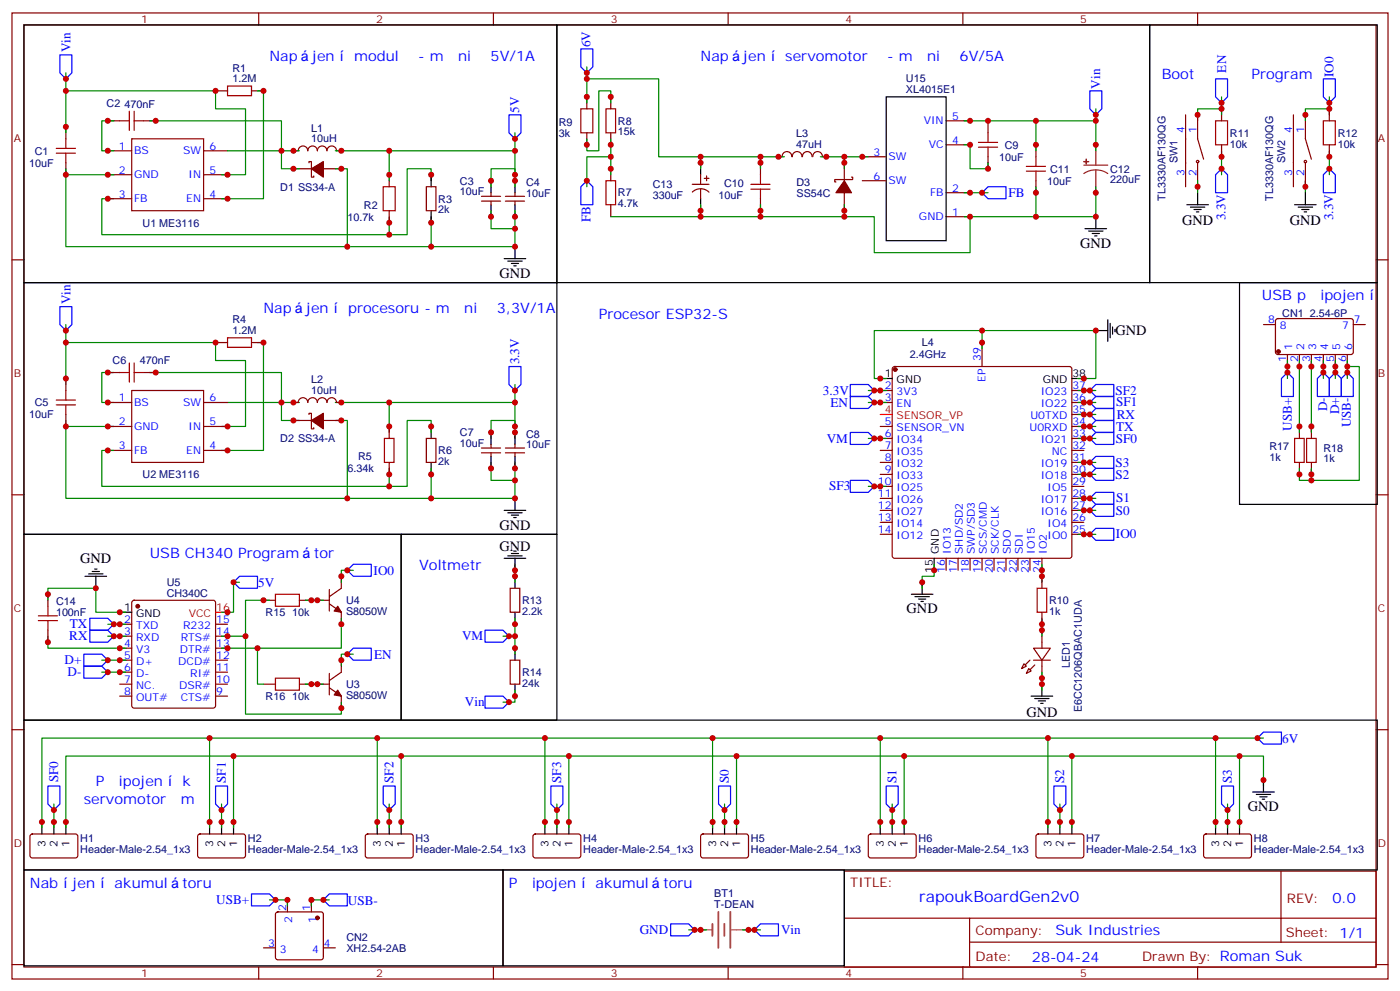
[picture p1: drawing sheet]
<svg xmlns="http://www.w3.org/2000/svg" width="412mm" height="292mm" viewBox="0 0 412 292" stroke-linecap="round" stroke-linejoin="round" font-family="sans-serif">
<g fill="none" stroke="#870000" stroke-width=".35">
<path d="M3.5 3.8h405.4v284.3h-405.4zM7.1 7.3h398.2v277.3h-398.2zM76.2 3.8v3.5M145.3 3.8v3.5M214.5 3.8v3.5M283.6 3.8v3.5M352.8 3.8v3.5M19.4 37.3v3.6M31.7 35.6h3.6M42.3 35.6h3.6M63.5 26.7h3.5M74.1 26.7h3.5"/>
<path d="M172.9 28.5v3.5M172.9 39.1v3.5M179.9 28.5v3.5M179.9 39.1v3.5M278.7 35.6h7.1M291 35.6v3.5M349.2 33.8v21.2M352.8 33.8v7.1l1.7 5.9M359.8 32v3.6M381 33.8v21.2M384.5 33.8v7.1l1.8 5.9M391.6 32v3.6"/>
<path d="M19.4 47.9v3.5M31.7 44.4h7.1M31.7 51.4h7.1M31.7 58.5h7.1M38.8 40.9h21.2v21.1h-21.2zM60 44.4h7M60 51.4h7M60 58.5h7M86.4 44.4h1.4a1.41 1.41 0 0 1 1.5-1.4 1.41 1.41 0 0 1 1.4 1.4 1.41 1.41 0 0 1 1.4-1.4 1.41 1.41 0 0 1 1.4 1.4 1.41 1.41 0 0 1 1.4-1.4 1.41 1.41 0 0 1 1.4 1.4 1.41 1.41 0 0 1 1.4-1.4 1.41 1.41 0 0 1 1.4 1.4h1.4M86.4 49.7h5.3M91 47.9v-.3h.7v4.5h.7v-.3M95.2 49.7h5.3"/>
<path d="M114.7 51.4v3.6M125.6 55h2.8v7h-2.8zM141.8 59.2h5.7M141.8 57.8h5.7M144.6 56.7v1.1M144.6 59.2v1.1M148.9 59.2h5.6M148.9 57.8h5.6M151.7 56.7v1.1M151.7 59.2v1.1M179.9 49.7v3.5M203.9 54.3h4.9"/>
<path d="M203.9 56.5a3.5 3.5 0 0 1 5 .1M206.4 51.4v2.9M206.4 55.7v2.8M207.4 52.5h1.4M208.1 51.8v1.4M224 47.9v3.5M224 58.5v3.5M229.3 46.1h1.1M230.4 46.1a1.41 1.41 0 0 1 1.4-1.5 1.41 1.41 0 0 1 1.4 1.5M233.4 46.1a1.41 1.41 0 0 1 1.4-1.5 1.41 1.41 0 0 1 1.4 1.5M236.4 46.1a1.41 1.41 0 0 1 1.4-1.5 1.41 1.41 0 0 1 1.4 1.5M239.4 46.1a1.41 1.41 0 0 1 1.4-1.5 1.41 1.41 0 0 1 1.4 1.5"/>
<path d="M242.4 46.1h1M248.7 47.9v5.3M248.7 56.7v5.3M250.8 52.1h.4v.7h-5.3v.8h.3M254 46.1h7.1M254 53.2h7.1M278.7 56.7h7.1M278.7 42.6h7.1M291 46.1v3.6M305.2 42.6v3.5M305.2 53.2v3.5M352.8 47.9v7.1"/>
<path d="M359.8 42.6v3.5M384.5 47.9v7.1M391.6 42.6v3.5M3.5 76.5h3.6M114.7 62v3.5M179.9 60.3v3.5M278.7 63.8h7.1M405.3 76.5h3.6M372.2 95.5h3.5M375.9 94l.5-.2h21.8l.4 .7v9.4l-.7 .5-21.8-.1-.4-.7v-9.1zM398.6 95.5h3.6M19.4 111.4v3.5"/>
<path d="M31.7 118.5h7.1M31.7 109.6h3.6M38.8 114.9h21.2v21.2h-21.2zM42.3 109.6h3.6M60 118.5h7M63.5 100.8h3.5M74.1 100.8h3.5M86.4 118.5h1.4a1.41 1.41 0 0 1 1.5-1.4 1.41 1.41 0 0 1 1.4 1.4 1.41 1.41 0 0 1 1.4-1.4 1.41 1.41 0 0 1 1.4 1.4 1.41 1.41 0 0 1 1.4-1.4 1.41 1.41 0 0 1 1.4 1.4 1.41 1.41 0 0 1 1.4-1.4 1.41 1.41 0 0 1 1.4 1.4h1.4M259.3 118.5h3.5M259.3 114.9h3.5M263.1 108.1l.4-.2h51.5l.5 .2 .2 .5v55l-.2 .5-.5 .2h-51.5l-.5-.2-.2-.5v-55zM289.3 100.8v7.1"/>
<path d="M315.7 118.5h3.6M315.7 114.9h3.6M379.2 104.4v3.5M382.8 104.4v3.5M386.3 104.4v3.5M389.8 104.4v3.5M393.3 104.4v3.5M396.9 104.4v3.5M19.4 122v3.5M31.7 125.5h7.1M31.7 132.6h7.1M60 125.5h7"/>
<path d="M60 132.6h7M86.4 123.8h5.3M91 122v-.4h.7v4.6h.7v-.3M95.2 123.8h5.3M114.7 125.5v3.5M114.7 136.1v3.5M125.6 129h2.8v7.1h-2.8zM141.8 133.3h5.7M141.8 131.9h5.7M144.6 130.8v1.1M144.6 133.3v1M148.9 133.3h5.6"/>
<path d="M148.9 131.9h5.6M151.7 130.8v1.1M151.7 133.3v1M259.3 125.5h3.5M259.3 132.6h3.5M259.3 129h3.5M259.3 136.1h3.5M259.3 139.6h3.5M315.7 125.5h3.6M315.7 132.6h3.6M315.7 129h3.6M315.7 136.1h3.6"/>
<path d="M315.7 139.6h3.6M315.7 122h3.6M382.8 125.5v3.5M382.8 136.1v3.5M386.3 125.5v3.5M386.3 136.1v3.5M3.5 145.6h3.6M259.3 143.2h3.5M259.3 146.7h3.5M259.3 150.2h3.5M259.3 153.7h3.5M259.3 157.3h3.5"/>
<path d="M315.7 143.2h3.6M315.7 146.7h3.6M315.7 150.2h3.6M315.7 153.7h3.6M315.7 157.3h3.6M405.3 145.6h3.6M14.1 174.9v3.5M39 176.9l.5-.2h23.3l.5 .2 .2 .5v30.3l-.2 .5-.5 .2h-23.3l-.5-.2-.2-.5v-30.3zM77.6 176.7h3.5M88.2 176.7h3.5M93.5 176.7h3.5M97 173.5v6.3"/>
<path d="M97 177.7l3.5 2.5v3.5M100.5 169.6v3.5l-3.5 2.5M150.3 173.1h2.8v7.1h-2.8zM278.7 164.3v3.6M282.2 164.3v3.6M285.8 164.3v3.6M289.3 164.3v3.6M292.8 164.3v3.6M296.3 164.3v3.6M299.9 164.3v3.6M303.4 164.3v3.6M306.9 164.3v3.6"/>
<path d="M306.9 169.6v3.5M14.1 185.5v3.5M35.3 183.7h3.5M35.3 187.3h3.5M35.3 190.8h3.5M35.3 194.3h3.5M35.3 197.8h3.5M63.5 183.7h3.5M63.5 187.3h3.5M63.5 190.8h3.5M63.5 194.3h3.5M63.5 197.8h3.5"/>
<path d="M97 198.2v6.3M100.5 194.3v3.5l-3.5 2.5M150.3 194.3h2.8v7.1h-2.8zM301.6 195.4l.7 .7-1.4 .7zM303 196.8l.7 .7-1.4 .7zM304.4 190.8h5l-2.5 3.5zM304.4 194.3h5M306.9 180.2v3.5M306.9 185.5v5.3M306.9 194.3v5.3M3.5 214.8h3.6M35.3 201.4h3.5"/>
<path d="M35.3 204.9h3.5M63.5 201.4h3.5M63.5 204.9h3.5M77.6 201.4h3.5M88.2 201.4h3.5M93.5 201.4h3.5M97 202.4l3.5 2.5v3.5M405.3 214.8h3.6M9.1 245.7l.4-.2h13l.4 .7v5.9l-.7 .4h-12.9l-.5-.7v-5.6zM58.4 245.7l.5-.2h13l.4 .7v5.9l-.7 .4h-13l-.4-.7v-5.6zM107.8 245.7l.5-.2h13l.4 .7-.1 5.9-.6 .4h-13l-.4-.7v-5.6zM157.2 245.7l.5-.2h13l.4 .7-.1 5.9-.6 .4h-13l-.4-.7v-5.6z"/>
<path d="M206.6 245.7l.5-.2h13l.4 .7-.1 5.9-.6 .4h-13l-.4-.7v-5.6zM248.7 256.4h156.6v28.2h-156.6zM256 245.7l.5-.2h12.9l.5 .7-.1 5.9-.6 .4h-13l-.4-.7v-5.6zM305.4 245.7l.5-.2h12.9l.5 .7-.1 5.9-.6 .4h-13l-.4-.7v-5.6zM354.8 245.7l.4-.2h13l.5 .7-.1 5.9-.7 .4h-12.9l-.5-.7v-5.6zM377.3 256.4v20.9M77.6 279h3.5M81.4 268.6l.4-.2h12.7l.5 .2 .2 .5v12.7l-.2 .5-.5 .2h-12.7l-.5-.2-.2-.5v-12.7zM84.7 264.9v3.5M91.7 264.9v3.5M95.2 279h3.6M248.7 270.2h156.5"/>
<path d="M285.6 277.3h119.6M285.6 270.2v14.2M3.5 283.9h3.6M76.2 284.6v3.5M145.3 284.6v3.5M214.5 284.6v3.5M283.6 284.6v3.5M352.8 284.6v3.5M405.3 283.9h3.6"/>
<circle cx="352.8" cy="47.6" r=".35"/>
<circle cx="384.5" cy="47.6" r=".35"/>
</g>
<g fill="none" stroke="#008700" stroke-width=".35">
<path d="M172.9 19.7v3.5M19.4 39.1v-12.4h44.1v5.3h8.8v19.4h-7M19.4 21.4v5.3M33.5 35.6h-3.5v8.8h3.5M44.1 35.6h38.8v8.8h5.3M75.8 26.7h1.8v31.8h-12.3M151.7 39.1v5.3M172.9 30.3v-7.1h21.1v22.9h37.1M179.9 30.3v-3.6h-3.5v17.7h-3.5v-3.5M284 35.6h38.8v8.8M305.2 35.6v8.8M322.8 32v3.6"/>
<path d="M359.8 32h-7v3.6M359.8 28.5v5.3M391.6 32h-7.1v3.6M391.6 28.5v5.3M19.4 49.7v1.7h14.1M19.4 51.4v21.2h132.3v-5.3h-7.1v-5.3M33.5 58.5h-3.5v10.6h84.7v-5.3M67 44.4h15.9v5.3h5.3M98.8 49.7h3.5v22.9M98.8 44.4h52.9v10.6M114.7 44.4v8.8M127 53.2v-3.5h-7.1v19.4h-5.2"/>
<path d="M151.7 51.4v-1.7h-7.1v5.3M179.9 46.1h-7v8.9M179.9 40.9v10.5M206.4 46.1v3.6M224 46.1v3.6M241.7 46.1h14.1M248.7 46.1v3.6M284 42.6h1.8v7.1h5.2v-1.8M284 56.7h7M305.2 55v8.8M322.8 55v8.8h-38.8M352.8 53.2v3.5"/>
<path d="M359.8 44.4v7M384.5 53.2v3.5M391.6 44.4v7M127 63.8v8.8M151.7 62v5.3M206.4 60.3v3.5M224 60.3v3.5M248.7 60.3v3.5h-68.8M248.7 63.8h8.8v10.6h28.3v-10.6M19.4 95.5v5.3M289.3 97.3v5.3M19.4 113.2v-12.4h44.1v5.3h8.8v19.4h-7"/>
<path d="M33.5 109.6h-3.5v8.9h3.5M44.1 109.6h38.8v8.9h5.3M67 118.5h15.9v5.3h5.3M75.8 100.8h1.8v31.8h-12.3M98.8 118.5h52.9v10.5M114.7 118.5v8.8M151.7 113.2v5.3M255.8 118.5h5.3M255.8 114.9h5.3M261.1 111.4h-3.6v-14.1h65.3v14.1h-5.3M317.5 118.5h5.3M317.5 114.9h5.3"/>
<path d="M379.2 106.1v5.3M382.8 106.1v21.2M386.3 106.1v21.2M389.8 106.1v5.3M393.3 106.1v5.3M396.9 107.9h3.5v33.5h-14.1v-3.5M396.9 106.1v5.3M19.4 125.5v21.2h132.3v-5.3h-7.1v-5.3M19.4 123.8v1.7h14.1M33.5 132.6h-3.5v10.6h84.7v-5.3M98.8 123.8h3.5v22.9M127 127.3v-3.5h-7.1v19.4h-5.2"/>
<path d="M127 137.9v8.8M151.7 125.5v-1.7h-7.1v5.2M151.7 136.1v5.3M255.8 129h5.3M317.5 122h5.3M317.5 125.5h5.3M317.5 129h5.3M317.5 136.1h5.3M317.5 139.6h5.3M382.8 137.9v3.5h3.5M255.8 143.2h5.3M317.5 157.3h5.3"/>
<path d="M317.5 146.7h5.3M317.5 150.2h5.3M14.1 176.7v-3.6h14.1v7.1h8.8M70.6 171.4h-1.8v8.8h-3.5M79.4 176.7h-7.1v10.6h-7M90 176.7h5.2M104.1 167.9h-3.6v3.5M151.7 166.1v5.3M275.2 166.1v3.5h-3.6v3.5M306.9 166.1v5.3M14.1 187.3v3.5h22.9M30 194.3h7"/>
<path d="M30 197.8h7M31.7 183.7h5.3M31.7 187.3h5.3M72.3 187.3v22.9h28.2v-3.5M75.8 190.8v10.6h1.8M100.5 182v8.8h-35.2M104.1 192.5h-3.6v3.6M148.2 187.3h3.5M151.7 182v10.5M306.9 182v5.3M306.9 197.8v5.3M61.7 217.2h49.4v26.5"/>
<path d="M90 201.4h5.2M111.1 217.2h49.4v26.5M151.7 203.1v3.6h-3.5M160.5 217.2h49.4v26.5M209.9 217.2h49.4v26.5M259.3 217.2h49.4v26.5M308.7 217.2h49.4v26.5M358.1 217.2h14.1M15.9 236.6v7.1M65.3 236.6v7.1M68.8 222.5h49.4v21.2M114.7 236.6v7.1"/>
<path d="M118.2 222.5h49.4v21.2M164 236.6v7.1M167.6 222.5h49.4v21.2M213.4 236.6v7.1M217 222.5h49.3v21.2M262.8 236.6v7.1M266.3 222.5h49.4v21.2M312.2 236.6v7.1M315.7 222.5h49.4v21.2M361.6 236.6v7.1M365.1 222.5h7.1v8.9M12.3 243.7v-26.5h49.4v26.5"/>
<path d="M19.4 243.7v-21.2h49.4v21.2M79.4 264.9h5.3v1.7M97 264.9h-5.3v1.7M202.8 273.7h5.3M218.7 273.7h5.3"/>
</g>
<g fill="none" stroke="#00f" stroke-width=".35">
<path d="M17.6 16.2h3.6v5.2l-1.8 1.8-1.8-1.8zM171.1 14.4h3.5v5.3l-1.7 1.7-1.8-1.7zM149.9 33.8h3.6v5.3l-1.8 1.8-1.8-1.8zM321 26.7h3.6v5.3l-1.8 1.8-1.8-1.8zM358.1 23.2h3.5v5.3l-1.8 1.8-1.7-1.8zM389.8 23.2h3.5v5.3l-1.7 1.8-1.8-1.8zM172.9 53.2l1.7 1.8v5.3h-3.5v-5.3zM291 55h5.3v3.5h-5.3l-1.7-1.8zM358.1 51.4l1.7-1.7 1.8 1.7v5.3h-3.5zM389.8 51.4l1.8-1.7 1.7 1.7v5.3h-3.5zM17.6 90.2h3.6v5.3l-1.8 1.8-1.8-1.8zM149.9 107.9h3.6v5.3l-1.8 1.7-1.8-1.7z"/>
<path d="M250.5 113.2h5.3l1.7 1.7-1.7 1.8h-5.3zM250.5 116.7h5.3l1.7 1.8-1.7 1.7h-5.3zM321 114.9l1.8-1.7h5.3v3.5h-5.3zM322.8 116.7h5.3v3.5h-5.3l-1.8-1.7zM377.5 111.4l1.7-1.8 1.8 1.8v5.3h-3.5zM389.8 109.6l1.8 1.8v5.3h-3.5v-5.3zM393.3 109.6l1.8 1.8v5.3h-3.5v-5.3zM396.9 109.6l1.7 1.8v5.3h-3.5v-5.3zM250.5 127.3h5.3l1.7 1.7-1.7 1.8h-5.3zM321 122l1.8-1.8h5.3v3.6h-5.3zM321 139.6l1.8-1.7h5.3v3.5h-5.3zM322.8 123.8h5.3v3.5h-5.3l-1.8-1.8z"/>
<path d="M322.8 134.3h5.3v3.6h-5.3l-1.8-1.8zM322.8 127.3h5.3v3.5h-5.3l-1.8-1.8zM250.5 141.4h5.3l1.7 1.8-1.7 1.7h-5.3zM321 146.7l1.8-1.8h5.3v3.5h-5.3zM322.8 155.5h5.3v3.5h-5.3l-1.8-1.7zM322.8 148.4h5.3v3.6h-5.3l-1.8-1.8zM68.8 171.4l1.8-1.8h5.2v3.5h-5.2zM102.3 167.9l1.8-1.8h5.3v3.5h-5.3zM24.7 192.5h5.3l1.7 1.8-1.7 1.8h-5.3zM24.7 196.1h5.3l1.7 1.7-1.7 1.8h-5.3zM26.5 182h5.2l1.8 1.7-1.8 1.8h-5.2zM26.5 185.5h5.2l1.8 1.8-1.8 1.7h-5.2z"/>
<path d="M102.3 192.5l1.8-1.7h5.3v3.5h-5.3zM142.9 185.5h5.3l1.7 1.8-1.7 1.7h-5.3zM142.9 204.9h5.3l1.7 1.8-1.7 1.7h-5.3zM370.4 217.2l1.8-1.7h5.3v3.5h-5.3zM14.1 231.4h3.5v5.2l-1.7 1.8-1.8-1.8zM63.5 231.4h3.5v5.2l-1.7 1.8-1.8-1.8zM112.9 231.4h3.5v5.2l-1.7 1.8-1.8-1.8zM162.3 231.4h3.5v5.2l-1.8 1.8-1.7-1.8zM211.7 231.4h3.5v5.2l-1.8 1.8-1.7-1.8zM261.1 231.4h3.5v5.2l-1.8 1.8-1.7-1.8zM310.4 231.4h3.6v5.2l-1.8 1.8-1.8-1.8zM359.8 231.4h3.6v5.2l-1.8 1.8-1.8-1.8z"/>
<path d="M74.1 263.1h5.3l1.7 1.8-1.7 1.7h-5.3zM95.2 264.9l1.8-1.8h5.3v3.5h-5.3zM197.6 271.9h5.2l1.8 1.8-1.8 1.7h-5.2zM222.2 273.7l1.8-1.8h5.3v3.5h-5.3z"/>
</g>
<g fill="#870000" stroke="#870000" stroke-width=".35">
<path d="M91.7 49.7l3.5-2.1v4.5z"/>
<path d="M91.7 123.8l3.5-2.2v4.6z"/>
<path d="M248.7 53.2l2.1 3.5h-4.6z"/>
<path d="M304.8 195.7l-1.4 1.4z"/>
<path d="M303.4 194.3l-1.4 1.4z"/>
<path d="M99.5 203.1l1 1.8-2.1-.4z"/>
<path d="M99.5 178.4l1 1.8-2.1-.4z"/>
<circle cx="40.6" cy="178.4" r=".53"/>
<circle cx="263.7" cy="108.8" r=".53"/>
<circle cx="376.6" cy="103.5" r=".53"/>
<circle cx="93.5" cy="270.2" r=".53"/>
</g>
<g fill="none" stroke="#000" stroke-width=".35">
<path d="M7.1 7.3h156.9v75.9h-156.9zM164 7.3h174.7v75.9h-174.7zM338.7 7.3h67v75.9h-67zM261.1 28.5h17.6v42.3h-17.6zM127 51.4v3.6M144.6 53.2v3.5M151.7 53.2v3.5M206.4 47.9v3.5M206.4 58.5v3.5M352.8 56.7v3.6M384.5 56.7v3.6M127 62v3.5"/>
<path d="M144.6 60.3v3.5M148.5 76.1h6.4M149.6 76.8h4.2M150.6 77.5h2.2M151.3 78.2h.7M151.7 60.3v3.5M151.7 72.6v3.5M319.6 67.3h6.4M320.7 68h4.2M321.7 68.7h2.1M322.4 69.4h.7M322.8 63.8v3.5"/>
<path d="M349.6 60.3h6.4M350.7 61h4.2M351.7 61.7h2.1M352.4 62.4h.7M381.4 60.3h6.3M382.4 61h4.2M383.5 61.7h2.1M384.2 62.4h.7M7.1 83.2h156.9v74.1h-156.9zM322.8 97.3h3.5M326.3 94.1v6.4M327 95.2v4.2"/>
<path d="M327.7 96.2v2.2M328.4 96.9v.7M365.1 83.2h40.6v65.2h-40.6zM259.3 111.4h3.5M315.7 111.4h3.6M127 125.5v3.5M127 136.1v3.5M144.6 127.3v3.5M144.6 134.3v3.6M151.7 127.3v3.5M151.7 134.3v3.6M7.1 157.3h111.1v54.6h-111.1z"/>
<path d="M118.2 157.3h45.8v54.6h-45.8zM148.5 150.2h6.4M149.6 150.9h4.2M150.6 151.6h2.2M151.3 152.3h.7M151.7 146.7v3.5M25 169.6h6.4M26.1 168.9h4.2M27.2 168.2h2.1M27.9 167.5h.7M28.2 169.6v3.5M148.5 164.3h6.4"/>
<path d="M149.6 163.6h4.2M150.6 162.9h2.2M151.3 162.2h.7M151.7 164.3v3.6M151.7 169.6v3.5M268.5 174.9h6.3M269.5 175.6h4.3M270.6 176.3h2.1M271.3 177h.7M271.6 171.4v3.5M275.2 164.3v3.6M35.3 180.2h3.5"/>
<path d="M151.7 180.2v3.5M151.7 190.8v3.5M7.1 211.9h398.6v44.1h-398.6zM151.7 201.4v3.5M303.7 204.9h6.4M304.8 205.6h4.2M305.9 206.3h2.1M306.6 207h.7M306.9 201.4v3.5M369 233.1h6.4M370.1 233.8h4.2M371.1 234.5h2.1"/>
<path d="M371.8 235.2h.7M372.2 229.6v3.5M7.1 256h141.1v28.3h-141.1zM12.3 241.9v3.6M15.9 241.9v3.6M19.4 241.9v3.6M61.7 241.9v3.6M65.3 241.9v3.6M68.8 241.9v3.6M111.1 241.9v3.6M114.7 241.9v3.6M118.2 241.9v3.6"/>
<path d="M148.2 256h100.5v28.3h-100.5zM160.5 241.9v3.6M164 241.9v3.6M167.6 241.9v3.6M209.9 241.9v3.6M213.4 241.9v3.6M217 241.9v3.6M259.3 241.9v3.6M262.8 241.9v3.6M266.3 241.9v3.6M308.7 241.9v3.6M312.2 241.9v3.6"/>
<path d="M315.7 241.9v3.6M358.1 241.9v3.6M361.6 241.9v3.6M365.1 241.9v3.6"/>
</g>
<path d="M319.3 48.6h7M322.8 50l1.8 .3 1.7 .8M322.8 50l-1.9 .3-1.6 .8M322.8 42.6v6M322.8 50v6.7" fill="none" stroke="#8c2424" stroke-width=".35"/>
<g fill="#8c2424" stroke="#8c2424" stroke-width=".35">
<path d="M319.3 47.6h1.4z"/>
<path d="M320 46.8v1.5z"/>
</g>
<g fill="none" stroke="#a10000" stroke-width=".35">
<path d="M35.3 35.6h2.8M38.1 32.7v5.7M39.5 32.7v5.7M39.5 35.6h2.8M67 25.3h7.1v2.9h-7.1zM171.1 32h3.5v7.1h-3.5zM178.5 32h2.8v7.1h-2.8zM291 39.1v2.8M358.1 35.6h3.5v7h-3.5zM389.8 35.6h3.5v7h-3.5zM16.6 43.7h5.6M16.6 45.1h5.6"/>
<path d="M19.4 40.9v2.8M19.4 45.1v2.8M112.9 55h3.5v7h-3.5zM178.5 53.2h2.8v7.1h-2.8zM221.2 54.3h5.6M221.2 55.7h5.6M224 51.4v2.9M224 55.7v2.8M288.2 41.9h5.7M288.2 43.3h5.7M291 43.3v2.8M302.3 49h5.7"/>
<path d="M302.3 50.4h5.7M305.2 46.1v2.9M305.2 50.4v2.8M67 99.4h7.1v2.8h-7.1zM16.6 117.8h5.6M16.6 119.2h5.6M19.4 114.9v2.9M19.4 119.2v2.8M35.3 109.6h2.8M38.1 106.8v5.7M39.5 106.8v5.7M39.5 109.6h2.8"/>
<path d="M113.2 129h2.9v7.1h-2.9zM381.4 129h2.8v7.1h-2.8zM384.9 129h2.8v7.1h-2.8zM14.1 178.4v2.9M81.1 174.9h7.1v3.5h-7.1zM305.5 173.1h2.8v7.1h-2.8zM11.3 182.7h5.6M11.3 181.3h5.6M14.1 182.7v2.8M81.1 199.6h7.1v3.5h-7.1z"/>
</g>
<path d="M259.3 122h3.5M63.5 180.2h3.5" fill="none" stroke="#f00" stroke-width=".35"/>
<path d="M209.8 271.9v3.5M211.6 268.4v10.6M213.4 271.9v3.5M215.1 268.4v10.6" fill="none" stroke="#a64a4a" stroke-width=".56"/>
<path d="M206.4 273.7h3.4M215.5 273.7h1.4M217 273.7h3.5" fill="none" stroke="#a64a4a" stroke-width=".35"/>
<g fill="#c00">
<circle cx="31.8" cy="51.4" r=".88"/>
<circle cx="19.4" cy="51.4" r=".88"/>
<circle cx="67" cy="51.4" r=".88"/>
<circle cx="67" cy="58.5" r=".88"/>
<circle cx="63.5" cy="26.7" r=".88"/>
<circle cx="31.8" cy="35.6" r=".88"/>
<circle cx="31.8" cy="44.4" r=".88"/>
<circle cx="77.6" cy="26.7" r=".88"/>
<circle cx="82.9" cy="44.4" r=".88"/>
<circle cx="45.9" cy="35.6" r=".88"/>
<circle cx="31.8" cy="58.5" r=".88"/>
<circle cx="86.4" cy="49.7" r=".88"/>
<circle cx="100.5" cy="49.7" r=".88"/>
<circle cx="86.4" cy="44.4" r=".88"/>
<circle cx="100.5" cy="44.4" r=".88"/>
<circle cx="114.7" cy="44.4" r=".88"/>
<circle cx="114.7" cy="51.4" r=".88"/>
<circle cx="114.7" cy="65.5" r=".88"/>
<circle cx="114.7" cy="69.1" r=".88"/>
<circle cx="127" cy="51.4" r=".88"/>
<circle cx="127" cy="65.5" r=".88"/>
<circle cx="151.7" cy="51.4" r=".88"/>
<circle cx="151.7" cy="44.4" r=".88"/>
<circle cx="144.6" cy="53.2" r=".88"/>
<circle cx="151.7" cy="53.2" r=".88"/>
<circle cx="144.6" cy="63.8" r=".88"/>
<circle cx="19.4" cy="37.3" r=".88"/>
<circle cx="19.4" cy="26.7" r=".88"/>
<circle cx="19.4" cy="23.2" r=".88"/>
<circle cx="151.7" cy="40.9" r=".88"/>
<circle cx="127" cy="72.6" r=".88"/>
<circle cx="102.3" cy="72.6" r=".88"/>
<circle cx="151.7" cy="72.6" r=".88"/>
<circle cx="151.7" cy="67.3" r=".88"/>
<circle cx="151.7" cy="63.8" r=".88"/>
<circle cx="151.7" cy="137.9" r=".88"/>
<circle cx="151.7" cy="141.4" r=".88"/>
<circle cx="151.7" cy="146.7" r=".88"/>
<circle cx="102.3" cy="146.7" r=".88"/>
<circle cx="127" cy="146.7" r=".88"/>
<circle cx="151.7" cy="114.9" r=".88"/>
<circle cx="19.4" cy="97.3" r=".88"/>
<circle cx="19.4" cy="100.8" r=".88"/>
<circle cx="19.4" cy="111.4" r=".88"/>
<circle cx="144.6" cy="137.9" r=".88"/>
<circle cx="151.7" cy="127.3" r=".88"/>
<circle cx="144.6" cy="127.3" r=".88"/>
<circle cx="151.7" cy="118.5" r=".88"/>
<circle cx="151.7" cy="125.5" r=".88"/>
<circle cx="127" cy="139.6" r=".88"/>
<circle cx="127" cy="125.5" r=".88"/>
<circle cx="114.7" cy="143.2" r=".88"/>
<circle cx="114.7" cy="118.5" r=".88"/>
<circle cx="100.5" cy="118.5" r=".88"/>
<circle cx="86.4" cy="118.5" r=".88"/>
<circle cx="100.5" cy="123.8" r=".88"/>
<circle cx="86.4" cy="123.8" r=".88"/>
<circle cx="31.8" cy="132.6" r=".88"/>
<circle cx="45.9" cy="109.6" r=".88"/>
<circle cx="82.9" cy="118.5" r=".88"/>
<circle cx="77.6" cy="100.8" r=".88"/>
<circle cx="31.8" cy="118.5" r=".88"/>
<circle cx="31.8" cy="109.6" r=".88"/>
<circle cx="63.5" cy="100.8" r=".88"/>
<circle cx="67" cy="132.6" r=".88"/>
<circle cx="67" cy="125.5" r=".88"/>
<circle cx="19.4" cy="125.5" r=".88"/>
<circle cx="31.8" cy="125.5" r=".88"/>
<circle cx="285.8" cy="35.6" r=".88"/>
<circle cx="291" cy="35.6" r=".88"/>
<circle cx="291" cy="49.7" r=".88"/>
<circle cx="285.8" cy="42.6" r=".88"/>
<circle cx="285.8" cy="63.8" r=".88"/>
<circle cx="305.2" cy="63.8" r=".88"/>
<circle cx="305.2" cy="56.7" r=".88"/>
<circle cx="305.2" cy="35.6" r=".88"/>
<circle cx="305.2" cy="42.6" r=".88"/>
<circle cx="322.8" cy="42.6" r=".88"/>
<circle cx="322.8" cy="56.7" r=".88"/>
<circle cx="322.8" cy="63.8" r=".88"/>
<circle cx="254" cy="46.1" r=".88"/>
<circle cx="243.4" cy="46.1" r=".88"/>
<circle cx="229.3" cy="46.1" r=".88"/>
<circle cx="248.7" cy="46.1" r=".88"/>
<circle cx="248.7" cy="47.9" r=".88"/>
<circle cx="224" cy="62" r=".88"/>
<circle cx="224" cy="46.1" r=".88"/>
<circle cx="224" cy="47.9" r=".88"/>
<circle cx="224" cy="63.8" r=".88"/>
<circle cx="248.7" cy="62" r=".88"/>
<circle cx="206.4" cy="62" r=".88"/>
<circle cx="206.4" cy="63.8" r=".88"/>
<circle cx="206.4" cy="46.1" r=".88"/>
<circle cx="206.4" cy="47.9" r=".88"/>
<circle cx="285.8" cy="56.7" r=".88"/>
<circle cx="172.9" cy="42.6" r=".88"/>
<circle cx="179.9" cy="28.5" r=".88"/>
<circle cx="179.9" cy="42.6" r=".88"/>
<circle cx="179.9" cy="49.7" r=".88"/>
<circle cx="172.9" cy="53.2" r=".88"/>
<circle cx="179.9" cy="46.1" r=".88"/>
<circle cx="172.9" cy="28.5" r=".88"/>
<circle cx="248.7" cy="63.8" r=".88"/>
<circle cx="289.3" cy="56.7" r=".88"/>
<circle cx="172.9" cy="23.2" r=".88"/>
<circle cx="35.3" cy="180.2" r=".88"/>
<circle cx="35.3" cy="194.3" r=".88"/>
<circle cx="35.3" cy="197.8" r=".88"/>
<circle cx="31.8" cy="197.8" r=".88"/>
<circle cx="31.8" cy="194.3" r=".88"/>
<circle cx="35.3" cy="190.8" r=".88"/>
<circle cx="68.8" cy="222.5" r=".88"/>
<circle cx="118.2" cy="222.5" r=".88"/>
<circle cx="167.6" cy="222.5" r=".88"/>
<circle cx="217" cy="222.5" r=".88"/>
<circle cx="315.7" cy="222.5" r=".88"/>
<circle cx="61.7" cy="217.2" r=".88"/>
<circle cx="111.1" cy="217.2" r=".88"/>
<circle cx="160.5" cy="217.2" r=".88"/>
<circle cx="209.9" cy="217.2" r=".88"/>
<circle cx="259.3" cy="217.2" r=".88"/>
<circle cx="308.7" cy="217.2" r=".88"/>
<circle cx="358.1" cy="217.2" r=".88"/>
<circle cx="370.4" cy="217.2" r=".88"/>
<circle cx="365.1" cy="222.5" r=".88"/>
<circle cx="372.2" cy="229.6" r=".88"/>
<circle cx="12.3" cy="241.9" r=".88"/>
<circle cx="19.4" cy="241.9" r=".88"/>
<circle cx="15.9" cy="241.9" r=".88"/>
<circle cx="61.7" cy="241.9" r=".88"/>
<circle cx="68.8" cy="241.9" r=".88"/>
<circle cx="65.3" cy="241.9" r=".88"/>
<circle cx="111.1" cy="241.9" r=".88"/>
<circle cx="118.2" cy="241.9" r=".88"/>
<circle cx="114.7" cy="241.9" r=".88"/>
<circle cx="160.5" cy="241.9" r=".88"/>
<circle cx="167.6" cy="241.9" r=".88"/>
<circle cx="164" cy="241.9" r=".88"/>
<circle cx="209.9" cy="241.9" r=".88"/>
<circle cx="217" cy="241.9" r=".88"/>
<circle cx="213.4" cy="241.9" r=".88"/>
<circle cx="259.3" cy="241.9" r=".88"/>
<circle cx="266.3" cy="241.9" r=".88"/>
<circle cx="262.8" cy="241.9" r=".88"/>
<circle cx="308.7" cy="241.9" r=".88"/>
<circle cx="315.7" cy="241.9" r=".88"/>
<circle cx="312.2" cy="241.9" r=".88"/>
<circle cx="358.1" cy="241.9" r=".88"/>
<circle cx="365.1" cy="241.9" r=".88"/>
<circle cx="361.6" cy="241.9" r=".88"/>
<circle cx="28.2" cy="173.1" r=".88"/>
<circle cx="14.1" cy="189" r=".88"/>
<circle cx="14.1" cy="174.9" r=".88"/>
<circle cx="275.2" cy="167.9" r=".88"/>
<circle cx="271.6" cy="171.4" r=".88"/>
<circle cx="114.7" cy="139.6" r=".88"/>
<circle cx="114.7" cy="125.5" r=".88"/>
<circle cx="151.7" cy="183.7" r=".88"/>
<circle cx="151.7" cy="190.8" r=".88"/>
<circle cx="151.7" cy="187.3" r=".88"/>
<circle cx="151.7" cy="204.9" r=".88"/>
<circle cx="149.9" cy="187.3" r=".88"/>
<circle cx="149.9" cy="206.7" r=".88"/>
<circle cx="151.7" cy="169.6" r=".88"/>
<circle cx="151.7" cy="167.9" r=".88"/>
<circle cx="15.9" cy="238.4" r=".88"/>
<circle cx="65.3" cy="238.4" r=".88"/>
<circle cx="114.7" cy="238.4" r=".88"/>
<circle cx="164" cy="238.4" r=".88"/>
<circle cx="262.8" cy="238.4" r=".88"/>
<circle cx="312.2" cy="238.4" r=".88"/>
<circle cx="361.6" cy="238.4" r=".88"/>
<circle cx="35.3" cy="183.7" r=".88"/>
<circle cx="33.5" cy="183.7" r=".88"/>
<circle cx="35.3" cy="187.3" r=".88"/>
<circle cx="33.5" cy="187.3" r=".88"/>
<circle cx="319.3" cy="122" r=".88"/>
<circle cx="321" cy="122" r=".88"/>
<circle cx="319.3" cy="125.5" r=".88"/>
<circle cx="321" cy="125.5" r=".88"/>
<circle cx="259.3" cy="111.4" r=".88"/>
<circle cx="289.3" cy="97.3" r=".88"/>
<circle cx="289.3" cy="100.8" r=".88"/>
<circle cx="319.3" cy="111.4" r=".88"/>
<circle cx="322.8" cy="97.3" r=".88"/>
<circle cx="93.5" cy="176.7" r=".88"/>
<circle cx="91.7" cy="176.7" r=".88"/>
<circle cx="102.3" cy="167.9" r=".88"/>
<circle cx="100.5" cy="169.6" r=".88"/>
<circle cx="93.5" cy="201.4" r=".88"/>
<circle cx="91.7" cy="201.4" r=".88"/>
<circle cx="100.5" cy="194.3" r=".88"/>
<circle cx="102.3" cy="192.5" r=".88"/>
<circle cx="67" cy="187.3" r=".88"/>
<circle cx="77.6" cy="176.7" r=".88"/>
<circle cx="67" cy="190.8" r=".88"/>
<circle cx="100.5" cy="183.7" r=".88"/>
<circle cx="72.3" cy="187.3" r=".88"/>
<circle cx="100.5" cy="208.4" r=".88"/>
<circle cx="75.8" cy="190.8" r=".88"/>
<circle cx="306.9" cy="167.9" r=".88"/>
<circle cx="306.9" cy="185.5" r=".88"/>
<circle cx="306.9" cy="199.6" r=".88"/>
<circle cx="306.9" cy="201.4" r=".88"/>
<circle cx="321" cy="157.3" r=".88"/>
<circle cx="319.3" cy="157.3" r=".88"/>
<circle cx="259.3" cy="114.9" r=".88"/>
<circle cx="359.8" cy="49.7" r=".88"/>
<circle cx="359.8" cy="46.1" r=".88"/>
<circle cx="359.8" cy="32" r=".88"/>
<circle cx="257.5" cy="114.9" r=".88"/>
<circle cx="259.3" cy="118.5" r=".88"/>
<circle cx="257.5" cy="118.5" r=".88"/>
<circle cx="359.8" cy="30.3" r=".88"/>
<circle cx="172.9" cy="21.4" r=".88"/>
<circle cx="322.8" cy="35.6" r=".88"/>
<circle cx="322.8" cy="33.8" r=".88"/>
<circle cx="306.9" cy="169.6" r=".88"/>
<circle cx="306.9" cy="183.7" r=".88"/>
<circle cx="352.8" cy="33.8" r=".88"/>
<circle cx="352.8" cy="55" r=".88"/>
<circle cx="384.5" cy="55" r=".88"/>
<circle cx="384.5" cy="33.8" r=".88"/>
<circle cx="391.6" cy="32" r=".88"/>
<circle cx="391.6" cy="46.1" r=".88"/>
<circle cx="391.6" cy="49.7" r=".88"/>
<circle cx="391.6" cy="30.3" r=".88"/>
<circle cx="68.8" cy="171.4" r=".88"/>
<circle cx="67" cy="180.2" r=".88"/>
<circle cx="213.4" cy="238.4" r=".88"/>
<circle cx="321" cy="129" r=".88"/>
<circle cx="319.3" cy="129" r=".88"/>
<circle cx="319.3" cy="114.9" r=".88"/>
<circle cx="321" cy="114.9" r=".88"/>
<circle cx="319.3" cy="118.5" r=".88"/>
<circle cx="321" cy="118.5" r=".88"/>
<circle cx="319.3" cy="136.1" r=".88"/>
<circle cx="321" cy="136.1" r=".88"/>
<circle cx="319.3" cy="139.6" r=".88"/>
<circle cx="321" cy="139.6" r=".88"/>
<circle cx="319.3" cy="146.7" r=".88"/>
<circle cx="321" cy="146.7" r=".88"/>
<circle cx="319.3" cy="150.2" r=".88"/>
<circle cx="321" cy="150.2" r=".88"/>
<circle cx="259.3" cy="143.2" r=".88"/>
<circle cx="257.5" cy="143.2" r=".88"/>
<circle cx="259.3" cy="129" r=".88"/>
<circle cx="257.5" cy="129" r=".88"/>
<circle cx="266.3" cy="222.5" r=".88"/>
<circle cx="204.6" cy="273.7" r=".88"/>
<circle cx="206.4" cy="273.7" r=".88"/>
<circle cx="220.5" cy="273.7" r=".88"/>
<circle cx="222.3" cy="273.7" r=".88"/>
<circle cx="91.7" cy="264.9" r=".88"/>
<circle cx="84.7" cy="264.9" r=".88"/>
<circle cx="95.3" cy="264.9" r=".88"/>
<circle cx="81.1" cy="264.9" r=".88"/>
<circle cx="379.2" cy="107.9" r=".88"/>
<circle cx="379.2" cy="109.6" r=".88"/>
<circle cx="382.8" cy="125.5" r=".88"/>
<circle cx="382.8" cy="107.9" r=".88"/>
<circle cx="386.3" cy="107.9" r=".88"/>
<circle cx="386.3" cy="125.5" r=".88"/>
<circle cx="389.8" cy="107.9" r=".88"/>
<circle cx="389.8" cy="109.6" r=".88"/>
<circle cx="393.3" cy="109.6" r=".88"/>
<circle cx="393.3" cy="107.9" r=".88"/>
<circle cx="396.9" cy="109.6" r=".88"/>
<circle cx="396.9" cy="107.9" r=".88"/>
<circle cx="386.3" cy="141.4" r=".88"/>
<circle cx="382.8" cy="139.6" r=".88"/>
<circle cx="386.3" cy="139.6" r=".88"/>
</g>
<text font-size="4.6" fill="#00f" x="270.8" y="265.4">rapoukBoardGen2v0</text>
<g font-size="4.2" fill="#00f">
<text x="79.4" y="17.9">Nap</text>
<text x="92" y="17.9">jen</text>
<text x="104.3" y="17.9">modul</text>
<text x="123.2" y="17.9">- m</text>
<text x="135" y="17.9">ni</text>
<text x="144.5" y="17.9">5V/1A</text>
<text x="206.4" y="17.9">Nap</text>
<text x="219" y="17.9">jen</text>
<text x="231.3" y="17.9">servomotor</text>
<text x="261.3" y="17.9">- m</text>
<text x="273.1" y="17.9">ni</text>
<text x="282.7" y="17.9">6V/5A</text>
<text x="342.2" y="23.2">Boot</text>
<text x="368.7" y="23.2">Program</text>
<text x="371.7" y="88.4">USB p</text>
<text x="389" y="88.4">ipojen</text>
<text x="77.6" y="92">Nap</text>
<text x="90.2" y="92">jen</text>
<text x="102.6" y="92">procesoru - m</text>
<text x="136.8" y="92">ni</text>
<text x="146.3" y="92">3,3V/1A</text>
<text x="176.4" y="93.8">Procesor ESP32-S</text>
<text x="44.1" y="164.3">USB CH340 Program</text>
<text x="92.4" y="164.3">tor</text>
<text x="123.5" y="167.9">Voltmetr</text>
<text x="28.2" y="231.4">P</text>
<text x="35" y="231.4">ipojen</text>
<text x="53.7" y="231.4">k</text>
<text x="24.7" y="236.6">servomotor</text>
<text x="53.2" y="236.6">m</text>
<text x="8.8" y="261.3">Nab</text>
<text x="21.4" y="261.3">jen</text>
<text x="33.8" y="261.3">akumul</text>
<text x="53.7" y="261.3">toru</text>
<text x="149.9" y="261.3">P</text>
<text x="156.7" y="261.3">ipojen</text>
<text x="175.4" y="261.3">akumul</text>
<text x="195.3" y="261.3">toru</text>
<text x="392.5" y="265.7">0.0</text>
<text x="310.9" y="275.2">Suk Industries</text>
<text x="304" y="283">28-04-24</text>
</g>
<g font-size="4.2">
<text x="348.2" y="66.3">GND</text>
<text x="379.9" y="66.3">GND</text>
<text x="318.2" y="73">GND</text>
<text x="147.1" y="81.8">GND</text>
<text x="328.6" y="98.7">GND</text>
<text x="147.1" y="155.9">GND</text>
<text x="23.6" y="165.7">GND</text>
<text x="147.1" y="162.2">GND</text>
<text x="267.1" y="180.6">GND</text>
<text x="302.3" y="211">GND</text>
<text x="367.6" y="238.8">GND</text>
</g>
<g font-size="3.9" fill="#00f">
<text x="20.8" y="15.4" transform="rotate(-90 20.8 15.4)">Vin</text>
<text x="173.9" y="13.9" transform="rotate(-90 173.9 13.9)">6V</text>
<text x="361.2" y="21.3" transform="rotate(-90 361.2 21.3)">EN</text>
<text x="392.8" y="22.6" transform="rotate(-90 392.8 22.6)">IO0</text>
<text x="324" y="26.1" transform="rotate(-90 324 26.1)">Vin</text>
<text x="152.9" y="33.2" transform="rotate(-90 152.9 33.2)">5V</text>
<text x="297" y="58">FB</text>
<text x="174" y="65.4" transform="rotate(-90 174 65.4)">FB</text>
<text x="361" y="64.8" transform="rotate(-90 361 64.8)">3.3V</text>
<text x="392.8" y="64.8" transform="rotate(-90 392.8 64.8)">3.3V</text>
<text x="20.8" y="89.5" transform="rotate(-90 20.8 89.5)">Vin</text>
<text x="152.9" y="107.3" transform="rotate(-90 152.9 107.3)">3.3V</text>
<text x="242.4" y="116.2">3.3V</text>
<text x="244.6" y="119.7">EN</text>
<text x="328.6" y="116.2">SF2</text>
<text x="328.8" y="119.6">SF1</text>
<text x="329" y="123.3">RX</text>
<text x="390.9" y="121.1" transform="rotate(-90 390.9 121.1)">D-</text>
<text x="394.4" y="122" transform="rotate(-90 394.4 122)">D+</text>
<text x="397.9" y="125.8" transform="rotate(-90 397.9 125.8)">USB-</text>
<text x="243.5" y="130.3">VM</text>
<text x="328.7" y="130.2">SF0</text>
<text x="328.8" y="126.9">TX</text>
<text x="380.5" y="126.8" transform="rotate(-90 380.5 126.8)">USB+</text>
<text x="328.6" y="137.4">S3</text>
<text x="328.6" y="140.9">S2</text>
<text x="244.2" y="144.2">SF3</text>
<text x="328.8" y="147.8">S1</text>
<text x="328.7" y="151.5">S0</text>
<text x="328.7" y="158.5">IO0</text>
<text x="76.1" y="172.7">5V</text>
<text x="110.1" y="169.2">IO0</text>
<text x="20.6" y="185">TX</text>
<text x="20.4" y="188.5">RX</text>
<text x="136.1" y="188.5">VM</text>
<text x="19" y="195.5">D+</text>
<text x="110.2" y="194">EN</text>
<text x="19.9" y="199">D-</text>
<text x="136.9" y="207.9">Vin</text>
<text x="377.7" y="218.5">6V</text>
<text x="17.2" y="230.3" transform="rotate(-90 17.2 230.3)">SF0</text>
<text x="66.6" y="230.5" transform="rotate(-90 66.6 230.5)">SF1</text>
<text x="116" y="230.5" transform="rotate(-90 116 230.5)">SF2</text>
<text x="165.3" y="230.5" transform="rotate(-90 165.3 230.5)">SF3</text>
<text x="214.7" y="230.5" transform="rotate(-90 214.7 230.5)">S0</text>
<text x="264.1" y="230.5" transform="rotate(-90 264.1 230.5)">S1</text>
<text x="313.5" y="230.5" transform="rotate(-90 313.5 230.5)">S2</text>
<text x="362.9" y="230.5" transform="rotate(-90 362.9 230.5)">S3</text>
<text x="63.7" y="266.1">USB+</text>
<text x="102.5" y="266.3">USB-</text>
<text x="188.5" y="275">GND</text>
<text x="230.1" y="275">Vin</text>
</g>
<g font-size="3.9" fill="#800">
<text x="250.5" y="261">TITLE:</text>
<text x="379.1" y="265.7">REV:</text>
<text x="287.4" y="275.2">Company:</text>
<text x="378.7" y="275.8">Sheet: 1/1</text>
<text x="287.4" y="282.9">Date:</text>
<text x="336.4" y="282.9">Drawn By: Roman Suk</text>
</g>
<g font-size="3.2" fill="#800">
<text x="41.6" y="6.8">1</text>
<text x="110.8" y="6.8">2</text>
<text x="179.9" y="6.8">3</text>
<text x="249.1" y="6.8">4</text>
<text x="318.2" y="6.8">5</text>
<text x="4.1" y="41.9">A</text>
<text x="405.9" y="41.9">A</text>
<text x="4.1" y="111.1">B</text>
<text x="405.9" y="111.1">B</text>
<text x="4.1" y="180.2">C</text>
<text x="405.9" y="180.2">C</text>
<text x="4.1" y="249.3">D</text>
<text x="405.9" y="249.3">D</text>
<text x="41.6" y="287.6">1</text>
<text x="110.8" y="287.6">2</text>
<text x="179.9" y="287.6">3</text>
<text x="249.1" y="287.6">4</text>
<text x="318.2" y="287.6">5</text>
</g>
<g font-size="3.2" fill="#000080">
<text x="68.5" y="21.1">R1</text>
<text x="68.5" y="24.3">1.2M</text>
<text x="266.9" y="27.4">XL4015E1</text>
<text x="266.9" y="24.3">U15</text>
<text x="31.4" y="31.4">C2</text>
<text x="36.7" y="31.7">470nF</text>
<text x="91.7" y="41.9">10uH</text>
<text x="91.7" y="38.8">L1</text>
<text x="164.6" y="40.2">3k</text>
<text x="164.6" y="37.1">R9</text>
<text x="182" y="39.9">15k</text>
<text x="182" y="36.7">R8</text>
<text x="234.5" y="40.4">L3</text>
<text x="362.3" y="40.2">R11</text>
<text x="394.1" y="40.2">R12</text>
<text x="10.2" y="45.5">C1</text>
<text x="234.5" y="43.6">47uH</text>
<text x="294.3" y="47.3">10uF</text>
<text x="296" y="43.7">C9</text>
<text x="346.8" y="47.9" transform="rotate(-90 346.8 47.9)">SW1</text>
<text x="362.3" y="43.4">10k</text>
<text x="378.6" y="47.9" transform="rotate(-90 378.6 47.9)">SW2</text>
<text x="394.1" y="43.4">10k</text>
<text x="8.6" y="49.1">10uF</text>
<text x="309.3" y="50.8">C11</text>
<text x="327" y="54">220uF</text>
<text x="327" y="50.8">C12</text>
<text x="82.6" y="56.1">D1 SS34-A</text>
<text x="129.1" y="59.6">R3</text>
<text x="135.5" y="57.5">10uF</text>
<text x="135.5" y="54.3">C3</text>
<text x="155" y="57.9">10uF</text>
<text x="155" y="54.7">C4</text>
<text x="182" y="57.8">R7</text>
<text x="192.3" y="58.5">330uF</text>
<text x="192.3" y="55.3">C13</text>
<text x="211.7" y="58.5">10uF</text>
<text x="213.3" y="55">C10</text>
<text x="234.6" y="57.9">SS54C</text>
<text x="234.6" y="54.7">D3</text>
<text x="308.5" y="54.3">10uF</text>
<text x="343.3" y="59.1" transform="rotate(-90 343.3 59.1)">TL3330AF130QG</text>
<text x="375.1" y="59.1" transform="rotate(-90 375.1 59.1)">TL3330AF130QG</text>
<text x="102.3" y="64.9">10.7k</text>
<text x="107.2" y="61.4">R2</text>
<text x="129.1" y="62.8">2k</text>
<text x="182" y="61">4.7k</text>
<text x="42" y="66.7">U1 ME3116</text>
<text x="68.5" y="95.2">R4</text>
<text x="377.7" y="93.2">CN1</text>
<text x="385.8" y="93.2">2.54-6P</text>
<text x="68.5" y="98.4">1.2M</text>
<text x="271.6" y="102">L4</text>
<text x="33.2" y="107.3">C6</text>
<text x="41.2" y="107.3">470nF</text>
<text x="268" y="105.5">2.4GHz</text>
<text x="91.7" y="112.9">L2</text>
<text x="10.2" y="119.6">C5</text>
<text x="91.7" y="116">10uH</text>
<text x="8.6" y="123.1">10uF</text>
<text x="82.6" y="130.2">D2 SS34-A</text>
<text x="135.5" y="131.6">10uF</text>
<text x="135.5" y="128.4">C7</text>
<text x="155" y="132">10uF</text>
<text x="155" y="128.8">C8</text>
<text x="105.5" y="135.5">R5</text>
<text x="129.1" y="136.9">2k</text>
<text x="129.1" y="133.7">R6</text>
<text x="373.9" y="135.7">1k</text>
<text x="373.9" y="132.6">R17</text>
<text x="389.8" y="136.1">1k</text>
<text x="389.8" y="132.9">R18</text>
<text x="42" y="140.8">U2 ME3116</text>
<text x="102.3" y="139">6.34k</text>
<text x="49.1" y="172.4">U5</text>
<text x="16.5" y="178.2">C14</text>
<text x="49.1" y="175.6">CH340C</text>
<text x="102" y="177.8">U4</text>
<text x="153.8" y="177.8">R13</text>
<text x="309" y="177.8">R10</text>
<text x="16.5" y="181.3">100nF</text>
<text x="78.2" y="181.3">R15</text>
<text x="86.1" y="181.4">10k</text>
<text x="102" y="181">S8050W</text>
<text x="153.8" y="181">2.2k</text>
<text x="309" y="181">1k</text>
<text x="315.1" y="196.7" transform="rotate(-90 315.1 196.7)">LED1</text>
<text x="102" y="202.5">U3</text>
<text x="153.8" y="202.2">24k</text>
<text x="153.8" y="199">R14</text>
<text x="78.2" y="206">R16</text>
<text x="86.1" y="206.1">10k</text>
<text x="102" y="205.7">S8050W</text>
<text x="318.7" y="209.7" transform="rotate(-90 318.7 209.7)">E6CC1206QBAC1UDA</text>
<text x="23.6" y="251.1">Header-Male-2.54_1x3</text>
<text x="23.6" y="247.9">H1</text>
<text x="73" y="251.1">Header-Male-2.54_1x3</text>
<text x="73" y="247.9">H2</text>
<text x="122.4" y="251.1">Header-Male-2.54_1x3</text>
<text x="122.4" y="247.9">H3</text>
<text x="171.8" y="251.1">Header-Male-2.54_1x3</text>
<text x="171.8" y="247.9">H4</text>
<text x="221.2" y="251.1">Header-Male-2.54_1x3</text>
<text x="221.2" y="247.9">H5</text>
<text x="270.6" y="251.1">Header-Male-2.54_1x3</text>
<text x="270.6" y="247.9">H6</text>
<text x="320" y="251.1">Header-Male-2.54_1x3</text>
<text x="320" y="247.9">H7</text>
<text x="369.4" y="251.1">Header-Male-2.54_1x3</text>
<text x="369.4" y="247.9">H8</text>
<text x="210.4" y="267.3">T-DEAN</text>
<text x="210.4" y="264.1">BT1</text>
<text x="102" y="280.2">XH2.54-2AB</text>
<text x="102" y="277">CN2</text>
</g>
<g font-size="3.2" fill="#00f">
<text x="280.5" y="35.2">5</text>
<text x="272.1" y="36.6">VIN</text>
<text x="348.9" y="39.1" transform="rotate(-90 348.9 39.1)">4</text>
<text x="352.4" y="39.1" transform="rotate(-90 352.4 39.1)">1</text>
<text x="380.6" y="39.1" transform="rotate(-90 380.6 39.1)">4</text>
<text x="384.2" y="39.1" transform="rotate(-90 384.2 39.1)">1</text>
<text x="35" y="44">1</text>
<text x="39.5" y="45.4">BS</text>
<text x="54" y="45.4">SW</text>
<text x="61.7" y="44">6</text>
<text x="257.3" y="45.8">3</text>
<text x="261.8" y="47.2">SW</text>
<text x="273.6" y="43.7">VC</text>
<text x="280.5" y="42.3">4</text>
<text x="35" y="51.1">2</text>
<text x="39.5" y="52.5">GND</text>
<text x="55.6" y="52.5">IN</text>
<text x="61.7" y="51.1">5</text>
<text x="257.3" y="52.8">6</text>
<text x="348.9" y="51.7" transform="rotate(-90 348.9 51.7)">3</text>
<text x="352.4" y="51.7" transform="rotate(-90 352.4 51.7)">2</text>
<text x="380.6" y="51.7" transform="rotate(-90 380.6 51.7)">3</text>
<text x="384.2" y="51.7" transform="rotate(-90 384.2 51.7)">2</text>
<text x="35" y="58.1">3</text>
<text x="39.5" y="59.5">FB</text>
<text x="54.9" y="59.5">EN</text>
<text x="61.7" y="58.1">4</text>
<text x="261.8" y="54.3">SW</text>
<text x="274" y="57.8">FB</text>
<text x="280.5" y="56.4">2</text>
<text x="270.7" y="64.8">GND</text>
<text x="280.5" y="63.4">1</text>
<text x="373.5" y="95.2">8</text>
<text x="398.8" y="95.2">7</text>
<text x="377" y="96.9">8</text>
<text x="395.3" y="96.9">7</text>
<text x="288.9" y="106.1" transform="rotate(-90 288.9 106.1)">39</text>
<text x="378.9" y="106.5" transform="rotate(-90 378.9 106.5)">1</text>
<text x="380.6" y="103" transform="rotate(-90 380.6 103)">1</text>
<text x="382.4" y="106.5" transform="rotate(-90 382.4 106.5)">2</text>
<text x="384.2" y="103" transform="rotate(-90 384.2 103)">2</text>
<text x="385.9" y="106.5" transform="rotate(-90 385.9 106.5)">3</text>
<text x="387.7" y="103" transform="rotate(-90 387.7 103)">3</text>
<text x="389.5" y="106.5" transform="rotate(-90 389.5 106.5)">4</text>
<text x="391.2" y="103" transform="rotate(-90 391.2 103)">4</text>
<text x="393" y="106.5" transform="rotate(-90 393 106.5)">5</text>
<text x="394.8" y="103" transform="rotate(-90 394.8 103)">5</text>
<text x="396.5" y="106.5" transform="rotate(-90 396.5 106.5)">6</text>
<text x="398.3" y="103" transform="rotate(-90 398.3 103)">6</text>
<text x="290.3" y="112.5" transform="rotate(-90 290.3 112.5)">EP</text>
<text x="35" y="118.1">1</text>
<text x="39.5" y="119.5">BS</text>
<text x="54" y="119.5">SW</text>
<text x="61.7" y="118.1">6</text>
<text x="260.6" y="114.6">2</text>
<text x="260.6" y="118.1">3</text>
<text x="264.1" y="116.3">3V3</text>
<text x="264.1" y="119.9">EN</text>
<text x="306.6" y="119.9">IO22</text>
<text x="306.6" y="116.3">IO23</text>
<text x="315.9" y="118.1">36</text>
<text x="315.9" y="114.6">37</text>
<text x="35" y="125.2">2</text>
<text x="61.7" y="125.2">5</text>
<text x="260.6" y="125.2">5</text>
<text x="303.5" y="123.4">U0TXD</text>
<text x="315.9" y="125.2">34</text>
<text x="315.9" y="121.6">35</text>
<text x="39.5" y="126.6">GND</text>
<text x="55.6" y="126.6">IN</text>
<text x="260.6" y="128.7">6</text>
<text x="264.1" y="126.9">SENSOR_VN</text>
<text x="264.1" y="130.5">IO34</text>
<text x="303.3" y="126.9">U0RXD</text>
<text x="306.6" y="130.5">IO21</text>
<text x="315.9" y="128.7">33</text>
<text x="35" y="132.2">3</text>
<text x="39.5" y="133.6">FB</text>
<text x="54.9" y="133.6">EN</text>
<text x="61.7" y="132.2">4</text>
<text x="260.6" y="132.2">7</text>
<text x="260.6" y="135.7">8</text>
<text x="264.1" y="134">IO35</text>
<text x="264.1" y="137.5">IO32</text>
<text x="306.6" y="137.5">IO19</text>
<text x="309.8" y="134">NC</text>
<text x="315.9" y="135.7">31</text>
<text x="315.9" y="132.2">32</text>
<text x="258.6" y="142.8">10</text>
<text x="260.6" y="139.3">9</text>
<text x="264.1" y="141">IO33</text>
<text x="306.6" y="141">IO18</text>
<text x="315.9" y="142.8">29</text>
<text x="315.9" y="139.3">30</text>
<text x="258.6" y="146.3">11</text>
<text x="258.6" y="149.9">12</text>
<text x="264.1" y="144.6">IO25</text>
<text x="264.1" y="148.1">IO26</text>
<text x="306.6" y="148.1">IO17</text>
<text x="308.6" y="144.6">IO5</text>
<text x="315.9" y="149.9">27</text>
<text x="315.9" y="146.3">28</text>
<text x="258.6" y="153.4">13</text>
<text x="264.1" y="151.6">IO27</text>
<text x="264.1" y="155.2">IO14</text>
<text x="306.6" y="151.6">IO16</text>
<text x="308.6" y="155.2">IO4</text>
<text x="315.9" y="153.4">26</text>
<text x="258.6" y="156.9">14</text>
<text x="264.1" y="158.7">IO12</text>
<text x="308.6" y="158.7">IO0</text>
<text x="315.9" y="156.9">25</text>
<text x="280.1" y="163" transform="rotate(-90 280.1 163)">IO13</text>
<text x="283.6" y="163" transform="rotate(-90 283.6 163)">SHD/SD2</text>
<text x="287.2" y="163" transform="rotate(-90 287.2 163)">SWP/SD3</text>
<text x="290.7" y="163" transform="rotate(-90 290.7 163)">SCS/CMD</text>
<text x="294.2" y="163" transform="rotate(-90 294.2 163)">SCK/CLK</text>
<text x="297.7" y="163" transform="rotate(-90 297.7 163)">SDO</text>
<text x="301.3" y="163" transform="rotate(-90 301.3 163)">SDI</text>
<text x="304.8" y="163" transform="rotate(-90 304.8 163)">IO15</text>
<text x="308.3" y="163" transform="rotate(-90 308.3 163)">IO2</text>
<text x="278.3" y="168.5" transform="rotate(-90 278.3 168.5)">16</text>
<text x="281.9" y="168.5" transform="rotate(-90 281.9 168.5)">17</text>
<text x="285.4" y="168.5" transform="rotate(-90 285.4 168.5)">18</text>
<text x="288.9" y="168.5" transform="rotate(-90 288.9 168.5)">19</text>
<text x="292.5" y="168.5" transform="rotate(-90 292.5 168.5)">20</text>
<text x="296" y="168.5" transform="rotate(-90 296 168.5)">21</text>
<text x="299.5" y="168.5" transform="rotate(-90 299.5 168.5)">22</text>
<text x="303" y="168.5" transform="rotate(-90 303 168.5)">23</text>
<text x="306.6" y="168.5" transform="rotate(-90 306.6 168.5)">24</text>
<text x="36.6" y="183.4">2</text>
<text x="40.1" y="185.1">TXD</text>
<text x="53.9" y="185.1">R232</text>
<text x="63.7" y="183.4">15</text>
<text x="36.6" y="186.9">3</text>
<text x="36.6" y="190.4">4</text>
<text x="40.1" y="188.7">RXD</text>
<text x="53.3" y="188.7">RTS#</text>
<text x="63.7" y="190.4">13</text>
<text x="63.7" y="186.9">14</text>
<text x="36.6" y="194">5</text>
<text x="36.6" y="197.5">6</text>
<text x="40.1" y="192.2">V3</text>
<text x="40.1" y="195.7">D+</text>
<text x="52.5" y="195.7">DCD#</text>
<text x="53" y="192.2">DTR#</text>
<text x="63.7" y="197.5">11</text>
<text x="63.7" y="194">12</text>
<text x="36.6" y="201">7</text>
<text x="40.1" y="199.2">D-</text>
<text x="40.1" y="202.8">NC.</text>
<text x="52.8" y="202.8">DSR#</text>
<text x="56.1" y="199.2">RI#</text>
<text x="63.7" y="201">10</text>
<text x="36.6" y="204.5">8</text>
<text x="40.1" y="206.3">OUT#</text>
<text x="53.3" y="206.3">CTS#</text>
<text x="63.7" y="204.5">9</text>
<text x="84.3" y="268.2" transform="rotate(-90 84.3 268.2)">2</text>
<text x="91.4" y="268.2" transform="rotate(-90 91.4 268.2)">1</text>
<text x="86.1" y="271.7" transform="rotate(-90 86.1 271.7)">2</text>
<text x="93.1" y="271.7" transform="rotate(-90 93.1 271.7)">1</text>
<text x="78.9" y="278.6">3</text>
<text x="82.4" y="280.4">3</text>
<text x="91.9" y="280.4">4</text>
<text x="95.4" y="278.6">4</text>
</g>
<g font-size="3.2">
<text x="260.6" y="111.1">1</text>
<text x="264.1" y="112.8">GND</text>
<text x="307.1" y="112.8">GND</text>
<text x="315.9" y="111.1">38</text>
<text x="276.6" y="163" transform="rotate(-90 276.6 163)">GND</text>
<text x="274.8" y="168.5" transform="rotate(-90 274.8 168.5)">15</text>
<text x="36.6" y="179.8">1</text>
<text x="40.1" y="181.6">GND</text>
<text x="13.4" y="249.2" transform="rotate(-90 13.4 249.2)">3</text>
<text x="16.9" y="249.2" transform="rotate(-90 16.9 249.2)">2</text>
<text x="20.5" y="249.2" transform="rotate(-90 20.5 249.2)">1</text>
<text x="62.8" y="249.2" transform="rotate(-90 62.8 249.2)">3</text>
<text x="66.3" y="249.2" transform="rotate(-90 66.3 249.2)">2</text>
<text x="69.8" y="249.2" transform="rotate(-90 69.8 249.2)">1</text>
<text x="112.2" y="249.2" transform="rotate(-90 112.2 249.2)">3</text>
<text x="115.7" y="249.2" transform="rotate(-90 115.7 249.2)">2</text>
<text x="119.2" y="249.2" transform="rotate(-90 119.2 249.2)">1</text>
<text x="161.6" y="249.2" transform="rotate(-90 161.6 249.2)">3</text>
<text x="165.1" y="249.2" transform="rotate(-90 165.1 249.2)">2</text>
<text x="168.6" y="249.2" transform="rotate(-90 168.6 249.2)">1</text>
<text x="211" y="249.2" transform="rotate(-90 211 249.2)">3</text>
<text x="214.5" y="249.2" transform="rotate(-90 214.5 249.2)">2</text>
<text x="218" y="249.2" transform="rotate(-90 218 249.2)">1</text>
<text x="260.3" y="249.2" transform="rotate(-90 260.3 249.2)">3</text>
<text x="263.9" y="249.2" transform="rotate(-90 263.9 249.2)">2</text>
<text x="267.4" y="249.2" transform="rotate(-90 267.4 249.2)">1</text>
<text x="309.7" y="249.2" transform="rotate(-90 309.7 249.2)">3</text>
<text x="313.3" y="249.2" transform="rotate(-90 313.3 249.2)">2</text>
<text x="316.8" y="249.2" transform="rotate(-90 316.8 249.2)">1</text>
<text x="359.1" y="249.2" transform="rotate(-90 359.1 249.2)">3</text>
<text x="362.7" y="249.2" transform="rotate(-90 362.7 249.2)">2</text>
<text x="366.2" y="249.2" transform="rotate(-90 366.2 249.2)">1</text>
</g>
<g font-size="3.2" fill="#f00">
<text x="260.6" y="121.6">4</text>
<text x="264.1" y="123.4">SENSOR_VP</text>
<text x="63.7" y="179.8">16</text>
<text x="55.6" y="181.6">VCC</text>
</g>
</svg>
